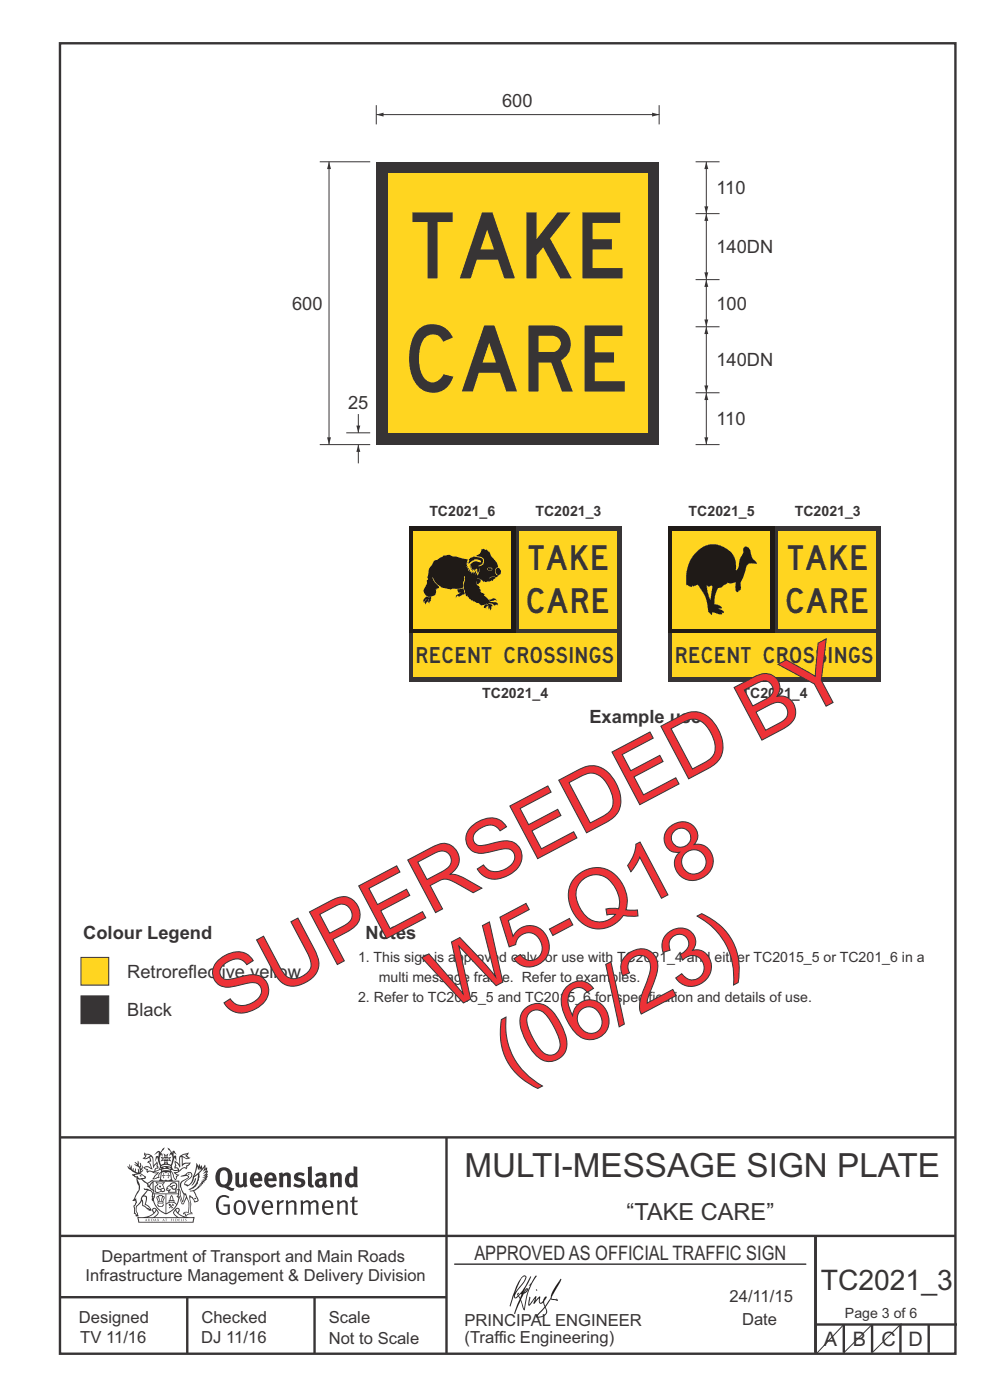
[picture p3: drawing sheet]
<svg xmlns="http://www.w3.org/2000/svg" width="210mm" height="297mm" viewBox="0 0 210 297" stroke-linecap="round" stroke-linejoin="round" font-family="sans-serif">
<g fill="none" stroke="#373435" stroke-width=".51">
<path d="M12.7 9.2h190v278h-190zM12.7 241.3h190M94.7 241.4v45.8M12.7 275.2h82M12.7 262.2h190.1M39.7 275.2v12M66.7 275.2v12M173 262.1v24.9M173 281h30M179 281v6M185 281v6M191 281v6"/>
<path d="M197 281v6"/>
</g>
<path d="M96.4 268.2h74.6" fill="none" stroke="#373435" stroke-width=".21"/>
<g fill="#373435">
<path d="M47 248.4a2.55 2.55 0 0 0 0 2.7l.3 .2a.81 .81 0 0 0 1-1v-.5a1.04 1.04 0 0 0-1.1-1.5zM46.3 248.1a1.82 1.82 0 0 1 2.1-.2 1.82 1.82 0 0 1 .9 1.8 2.29 2.29 0 0 1-.8 2l.7 .3h.5l-.2 .6a2.87 2.87 0 0 1-2-.7 2.12 2.12 0 0 1-1.7-3.1z" fill-rule="evenodd"/>
<path d="M49.9 248.9l.8-.2v2a.46 .46 0 0 0 .3 .6 .46 .46 0 0 0 .6-.3v-2.1l.7-.2v2.4l.2 .5-.5 .3-.3-.3a1.02 1.02 0 0 1-1.2 .3 1.02 1.02 0 0 1-.6-1.1z" fill-rule="evenodd"/>
<path d="M54 249.5l-.1 .5h.9a.49 .49 0 0 0-.2-.6 .49 .49 0 0 0-.6 .1zM53.4 249.1a1.34 1.34 0 0 1 1.6-.2 1.34 1.34 0 0 1 .6 1.5v.2h-1.7a.77 .77 0 0 0 .5 .8 .77 .77 0 0 0 .9-.4l.3 .5a1.59 1.59 0 0 1-2 .2 1.59 1.59 0 0 1-.5-2.1z" fill-rule="evenodd"/>
<path d="M57 249.5l-.1 .5h1a.49 .49 0 0 0-.2-.6 .49 .49 0 0 0-.7 .1zM56.4 249.1a1.34 1.34 0 0 1 1.6-.2 1.34 1.34 0 0 1 .7 1.5v.2h-1.8a.77 .77 0 0 0 .5 .8 .77 .77 0 0 0 .9-.4l.4 .5a1.59 1.59 0 0 1-2.1 .2 1.59 1.59 0 0 1-.5-2.1z" fill-rule="evenodd"/>
<path d="M59.2 248.9l.7-.2 .1 .4a.95 .95 0 0 1 1-.3 .95 .95 0 0 1 .7 .8v2.3h-.8v-2.3a.46 .46 0 0 0-.8 .1v2.2h-.8z" fill-rule="evenodd"/>
<path d="M62.6 249.1a1.75 1.75 0 0 1 2-.1l-.2 .5-.6-.2a.43 .43 0 0 0-.6 .3l.4 .3a1.04 1.04 0 0 1 1.2 1.1 1.04 1.04 0 0 1-1.4 1l-1.2-.4 .3-.6 1 .4 .4-.4a.88 .88 0 0 0-1-.5l-.4-.2-.1-.4z" fill-rule="evenodd"/>
<path d="M65.3 247.6l.8-.2 .1 3.8 .3 .2 .1 .4a.88 .88 0 0 1-1 0 .88 .88 0 0 1-.3-1z" fill-rule="evenodd"/>
<path d="M67.8 250.6a.43 .43 0 0 0-.1 .7 .43 .43 0 0 0 .7-.1v-.7zM66.8 249.1a1.7 1.7 0 0 1 2.4 .1v1.9l.3 .4-.4 .5-.5-.4a1.03 1.03 0 0 1-1.7-.1 1.03 1.03 0 0 1 .8-1.5h.7v-.4a.8 .8 0 0 0-1.2 .1z" fill-rule="evenodd"/>
<path d="M70 248.9l.7-.2 .1 .4a.95 .95 0 0 1 1-.3 .95 .95 0 0 1 .7 .8v2.3h-.8v-2.3a.46 .46 0 0 0-.8 .1v2.2h-.8z" fill-rule="evenodd"/>
<path d="M74.3 249.5a1.48 1.48 0 0 0 0 1.7h.5l.2-.1v-1.5l-.3-.2zM75 247.4l.8 .1 .1 4.4h-.7l-.1-.2a1.26 1.26 0 0 1-1.4 0 1.26 1.26 0 0 1-.5-1.3 1.29 1.29 0 0 1 .4-1.4 1.29 1.29 0 0 1 1.4-.1z" fill-rule="evenodd"/>
<path d="M46.4 253.9a1.72 1.72 0 0 1 2.3 0l-.3 .3a1.24 1.24 0 0 0-1.4-.2 1.24 1.24 0 0 0-.6 1.4 1.49 1.49 0 0 0 1.2 1.9l.7-.1v-1.3h-.8l-.1-.4h1.3v1.9a1.93 1.93 0 0 1-2.2 0 1.93 1.93 0 0 1-.7-2.2l.2-.8z" fill-rule="evenodd"/>
<path d="M50.4 255.1a1.65 1.65 0 0 0 .2 2.2 .99 .99 0 0 0 1-1.4 .78 .78 0 0 0-.4-.8 .78 .78 0 0 0-.8 0zM50 254.9a1.33 1.33 0 0 1 1.6-.1 1.33 1.33 0 0 1 .5 1.4 1.31 1.31 0 0 1-1.3 1.6 1.31 1.31 0 0 1-1.2-1.6v-.6z" fill-rule="evenodd"/>
<path d="M52.5 254.7l.4-.1 .9 2.6 .8-2.5h.5l-1.1 3h-.5z" fill-rule="evenodd"/>
<path d="M56.3 255.2l-.2 .7h1.3a.7 .7 0 0 0-.3-.8 .7 .7 0 0 0-.8 .1zM55.9 255a1.22 1.22 0 0 1 1.5-.2 1.22 1.22 0 0 1 .5 1.5h-1.8a.93 .93 0 0 0 .5 1 .93 .93 0 0 0 1.1-.2l.2 .3a1.43 1.43 0 0 1-1.8 .1 1.43 1.43 0 0 1-.6-1.7z" fill-rule="evenodd"/>
<path d="M58.7 254.7l.4-.1 .1 .5 .4-.4 .6-.1-.2 .5a.66 .66 0 0 0-.8 .7v1.9h-.4z" fill-rule="evenodd"/>
<path d="M60.6 254.7l.4-.1 .1 .5a.94 .94 0 0 1 1-.5 .94 .94 0 0 1 .8 .8v2.3h-.5l-.1-2.5a.81 .81 0 0 0-1.2 .3v2.2h-.4z" fill-rule="evenodd"/>
<path d="M63.7 254.7l.5-.1 .1 .5 .4-.3a.78 .78 0 0 1 1.1 .3 .9 .9 0 0 1 1-.5 .9 .9 0 0 1 .8 .8v2.3h-.5l-.1-2.5a.67 .67 0 0 0-1.1 .3v2.2h-.5v-2.4l-.4-.3-.7 .4v2.3h-.5z" fill-rule="evenodd"/>
<path d="M69 255.2l-.1 .7h1.3a.7 .7 0 0 0-.3-.8 .7 .7 0 0 0-.9 .1zM68.7 255a1.22 1.22 0 0 1 1.5-.2 1.22 1.22 0 0 1 .5 1.5h-1.8a.93 .93 0 0 0 .4 1 .93 .93 0 0 0 1.2-.2l.1 .3a1.44 1.44 0 0 1-1.7 .1 1.44 1.44 0 0 1-.6-1.7z" fill-rule="evenodd"/>
<path d="M71.4 254.7l.5-.1 .1 .5a.94 .94 0 0 1 1-.5 .94 .94 0 0 1 .8 .8v2.3h-.5l-.1-2.5a.81 .81 0 0 0-1.2 .3v2.2h-.4z" fill-rule="evenodd"/>
<path d="M74.7 253.9l.5-.1v.9h.7l-.1 .3h-.6v2.2l.1 .2h.5l.1 .3a.75 .75 0 0 1-1.2-.6v-2.1h-.4v-.3h.4z" fill-rule="evenodd"/>
<path d="M30.8 244.9l1.1 .3-.9 .5h-.4l.6-.5zM31.8 245.4h.2a2.44 2.44 0 0 1 .4 1.9l.1 .5 .7-1-.1 .6 .3 .3a.57 .57 0 0 0-.6 .7l-1-.1-.5 .2 .2-.5-.8-.3 .7-.1 .9 .5 .1-.1-.6-1.3-.2-.2h.5zM30.7 244.4l-.1 .5 .2 .4-.6 .4a1.04 1.04 0 0 0 1.4-.1l.2 .6-.3 .1-.2 .4a.94 .94 0 0 1 .8 1.1l-.2-.1a1.16 1.16 0 0 0-1.5-.1l.3 .4 .4 .2 .1 .5 .2 .1 .1-.2a.94 .94 0 0 1 1.1 .2l.8 .1-1.2 1.2a1.13 1.13 0 0 0 1.2-.2l.4-.1-.1-.4 .5-.8a.83 .83 0 0 0-.6 1.1l-.3-.1-.7 .4 1.1-1.4-.5 .1-.5-.1 1.3-.5-.1-.1-.9 .4v-.3l.2-.2 .3 .1 .1-.3-.2-.4v-.6l-.1-.4-.7 1v-.7a1.42 1.42 0 0 0-1.6-1.8z" fill-rule="evenodd"/>
<path d="M38.5 245.2l.5-.2 .7-.1-.6 .3 .8 .5h-.3zM38.3 245.5l.2-.1 .1 2a1.69 1.69 0 0 1 1.6-.6l-.8 .5 .1 .5a1.1 1.1 0 0 0-1.5 .6l-.1-.5-.2-.2h-.5l.3-.4-.3-.7a1.42 1.42 0 0 1 .8 1.1l.2-.1zM37.1 246.2l.1 1-.2 .3 .1 .4h.5l.1 .2a.96 .96 0 0 1-1.1-.1l-.1 .1a1.06 1.06 0 0 0 1.3 .2v.1a.72 .72 0 0 1-1 .2l.3 .5 .6 .2-.4 .2-.1 .6-.2-.3-.4-1.1-.4-.4 .4 .9a1.54 1.54 0 0 0 .7 1.2l.2-.3a.58 .58 0 0 1 .4-.8l.2-.1h-.3l-.5-.3 .9-.5a.93 .93 0 0 1 1.2-.5v.2l.2-.2 .1-.5a.99 .99 0 0 0 .7-.8l-1.3 .1-.3 .2-.1-1.4 .9 .4 .9-.3h-.4l-.5-.4 .4-.7-.6 .2a1.46 1.46 0 0 0-1.4 2.1v.4l-.2-.4z" fill-rule="evenodd"/>
<path d="M35.6 248.9l.2 .1-.1 .3 .4 .1h-.4v.6l-.1-.6h-.3l.3-.1z" fill-rule="evenodd"/>
<path d="M34.6 248.9l.2 .1v.3l.3 .1h-.3l-.1 .6v-.6h-.4l.4-.1z" fill-rule="evenodd"/>
<path d="M34.3 248.8a.57 .57 0 0 1 .9 .2 .57 .57 0 0 1 .9-.2l.2 1.4h-.2a.57 .57 0 0 1-.9 0 .69 .69 0 0 1-1.1 0zM34.2 248.1l-.3 2.1-.2 .4h3l-.2-.4-.3-2.1h-.2v.2l-.8-.1-.8 .1v-.2z" fill-rule="evenodd"/>
<path d="M34.2 252.4a.3 .3 0 0 0 .6 0 .3 .3 0 0 0-.6 0zM33.3 250.9l.3 .3-.3 .4a.79 .79 0 0 0 0 1.3l.8-.2-.1-.3a.55 .55 0 0 1-.7-.6l.1-.1 .2 .3 .3 .2 .8-.2-.4-.7 .4-.4-.7 .2zM33 250.7l1.1 .2 .9-.2-.4 .6 .4 1.2a.56 .56 0 0 1-.8 .3l-.2 .1a.73 .73 0 0 1-.9 .1 .73 .73 0 0 1-.3-1v-.4l.6-.4z" fill-rule="evenodd"/>
<path d="M35.6 251.8l.7-.4a.58 .58 0 0 1 1-.1 .58 .58 0 0 1-.4 .9l-.3-.3a.43 .43 0 0 1 .6-.4 .57 .57 0 0 0-.8 .2l-.2-.1-.3 .1 .4 .2a.55 .55 0 0 0 .9 .4v.5h-1.3l.3-.4-.1-.1-.6 .1 .2-.3-.2-.1zM35.4 251.8l-.1 .2a.39 .39 0 0 0 .2 .6h.3l-.2 .4h1.9l-.1-.8a.86 .86 0 0 0-.1-1.3 .86 .86 0 0 0-1.3 .4z" fill-rule="evenodd"/>
<path d="M36 254.8h.8v.2h-.8zM36.4 253.8l.2 .8h-.4zM36.4 253.5l-.3 .5-.1 .6h-.2v.4l-.7 .4 .2 .1a1.48 1.48 0 0 1 2.1 .2l.2-.1-.6-.5v-.5h-.2l-.1-.6z" fill-rule="evenodd"/>
<path d="M35.8 255.4l.4 .1 .1 .3 .3-.2-.2-.2a.38 .38 0 0 1 .5 .5l-.2-.2-.3 .2 .3 .2-.3 .3-.1-.4-.4 .4-.1-.2 .4-.3-.1-.1-.2 .1z" fill-rule="evenodd"/>
<path d="M34.5 254h.2v.2l-.2 .6h-.2zM33.6 255.3h.9v.2a.55 .55 0 0 1-.8 .4v-.2l-.2-.1zM33.4 254h.2l.2 .8h-.2zM33.6 255l.8-.1 .1 .2h-.8zM33.8 253.7h.5l-.2 1.1h-.1zM33.3 253.8l-.1 .3 .3 1.1a.48 .48 0 0 0-.1 .6 .48 .48 0 0 0 .5 .2h.5a.49 .49 0 0 0 .2-.8l.3-1.1-.1-.3a1.42 1.42 0 0 0-1.5 0z" fill-rule="evenodd"/>
<path d="M33.7 251.5l.4 .1 .1 .3h-.3z" fill-rule="evenodd"/>
<path d="M41.3 250.1l.3-.2-.2 .8-.6 .8h-.2l.5-.7z" fill-rule="evenodd"/>
<path d="M39.7 249l.3-.2 .5 .2a.88 .88 0 0 1-.6 1.1 1.22 1.22 0 0 0-.8 1.3l.5 .2a.72 .72 0 0 0 .9-.4l.5-.8 .2-.6 .8-.6v.2a2.85 2.85 0 0 1-2 2.9l.1 .1a2.13 2.13 0 0 0 1.9-1.5v-.3a2.01 2.01 0 0 0 .3-1.7l1.1-1.3-.4 1 .7-.5-.7 1 .8-.4-.8 .8 .7-.2-.9 .6 .8-.1-.8 .4h.7l-.8 .3 .3 .2h-.4l.2 .3h-.4l.2 .3h-.4l.1 .2h-.1a2.16 2.16 0 0 1-2 1.1l.1 .2 .4-.1a.76 .76 0 0 1 .7 .8l.5 1.2-.6 .2a1.45 1.45 0 0 0-1.1-1.3l.2 1.8-.1 1.8 .4 .3a1.07 1.07 0 0 0-1.2 .4v-.3l-.5-.2a.87 .87 0 0 1 1.1-.1v-.7a4.4 4.4 0 0 0-.6-3.1l-.1-.3h-.2a2.16 2.16 0 0 1-.7-2.2l.3-.4 1.2-.7a.55 .55 0 0 0-.4-.8zM37.8 252.4a.76 .76 0 0 1 .3 1.1l.6 1.6 .4-1.7 .2 .1a.61 .61 0 0 1-.1 .9l-.3 .8-.2 .1-.7-1.6-.3 .1a1.18 1.18 0 0 0 .1-1.4zM41.8 247.5l.2 .7 .3-.5v.6l.4-.5a1.9 1.9 0 0 1-1.2 1.4l-.3 .3zM38.2 249.6l1.4-.2 .2 .2v.3l-.5 .2a1.26 1.26 0 0 0-.9 1.9l.2 .7a1.84 1.84 0 0 1 .1 2.1l-.4-1.4a.96 .96 0 0 0-.4-1.2l-.4 .2a.78 .78 0 0 1 0 1.3l.1 .3h.4l.4 1.1a.38 .38 0 0 0 .2 .4 .38 .38 0 0 0 .4-.1l.6-1.2a2.94 2.94 0 0 1 .4 2.5l-.1 .4h-.8l-.3 .4v.2l.4-.1 .1 .4 .2 .1a1.02 1.02 0 0 1 1.3-.5v-.4l-.3-.1 .1-1.8-.3-1.3h.1a1.14 1.14 0 0 1 .8 1 .63 .63 0 0 0 .8-.2 .63 .63 0 0 0-.2-.9l-.6-1.2 .9-.6 .2-.4h.3l-.1-.2h.4l-.1-.3h.3l-.1-.3 .5-.1-.2-.2 .6-.4v-.2h-.2l.4-.5h-.3l.3-.5-.4 .1 .4-.5v-.3l-.3 .2 .2-.7-.1-.2-.4 .3v-.8l-.6 .8-.2-.8-.2 .5-.3-.7-.1 .6-.5-.8-.1 1.4-.6 1.8a1.81 1.81 0 0 1-1 1.5l-.6-.2a1.75 1.75 0 0 1 1.1-1.2 .75 .75 0 0 0 .1-1.3 .75 .75 0 0 0-1.2 .4z" fill-rule="evenodd"/>
<path d="M41.2 254.1h.3l.2 .2-.4 .1z" fill-rule="evenodd"/>
<path d="M29.4 258.4h11.6l-.1 .8h-11.4zM31.3 258.2l.5-.1a2.48 2.48 0 0 0 1.4-1.3l.3 .5-.5 .6-.5 .3zM32.5 256.6l.3-.2 .2 .1-.3 .7zM37.2 256.8a2.65 2.65 0 0 0 1.8 1.4h-1.1l-.5-.3-.5-.6zM37.4 256.5l.2-.1 .3 .2-.3 .6zM29.2 258.2l.1 1.2h11.8l.2-1.1-.2-.1a4.1 4.1 0 0 1-3.3-.9l.3-.4-.1-.6a1.06 1.06 0 0 0-1.3 1l.2 .4 .6 .5h-4.7l.3-.1a.84 .84 0 0 0 .6-.8 .84 .84 0 0 0-.5-.8l-.3-.2h-.5l-.1 .6 .3 .4a4.2 4.2 0 0 1-3.4 .9z" fill-rule="evenodd"/>
<path d="M31 258.7l.1 .2h-.2zM31 258.5l-.3 .6 .4-.2 .2 .2z" fill-rule="evenodd"/>
<path d="M31.3 258.6h.3v.4a.25 .25 0 0 0 .2-.1 .25 .25 0 0 0-.1-.3h.1a.29 .29 0 0 1 0 .4 .29 .29 0 0 1-.4 0 .29 .29 0 0 1 0-.4z" fill-rule="evenodd"/>
<path d="M32.2 258.6a.22 .22 0 0 1 .3 .2 .22 .22 0 0 1-.3 .2zM32 258.6l.1 .4a.33 .33 0 0 0 .4 0 .33 .33 0 0 0 0-.4 .33 .33 0 0 0-.5 0z" fill-rule="evenodd"/>
<path d="M32.9 258.7l.1 .2h-.2zM32.9 258.5l-.2 .6 .3-.2 .2 .2z" fill-rule="evenodd"/>
<path d="M33.3 258.6h.2l.1 .1 .2-.1-.2 .2 .2 .3-.3-.3-.1 .3h-.1l.2-.3z" fill-rule="evenodd"/>
<path d="M34.7 258.7l.1 .2h-.2zM34.7 258.5l-.3 .6 .4-.2 .2 .2z" fill-rule="evenodd"/>
<path d="M35 258.5h.5l-.2 .1v.5h-.2l.1-.5z" fill-rule="evenodd"/>
<path d="M36.2 258.6l.3-.1-.1 .1v.2h.1h-.1v.3h-.2z" fill-rule="evenodd"/>
<path d="M36.7 258.6h.2v.5h-.2z" fill-rule="evenodd"/>
<path d="M37.3 258.6a.22 .22 0 0 1 .3 .2 .22 .22 0 0 1-.3 .2zM37.1 258.6v.4a.33 .33 0 0 0 .5 0 .33 .33 0 0 0 0-.4 .33 .33 0 0 0-.5 0z" fill-rule="evenodd"/>
<path d="M37.8 258.6l.4-.1-.2 .1v.2h.1h-.1v.2l.2 .1h-.4z" fill-rule="evenodd"/>
<path d="M38.4 258.6h.2l-.1 .4 .2 .1h-.3z" fill-rule="evenodd"/>
<path d="M38.9 258.6h.2v.5h-.2z" fill-rule="evenodd"/>
<path d="M39.3 258.6h.2h-.1l.2 .3-.2 .2-.1-.1v-.1l.2 .1z" fill-rule="evenodd"/>
<path d="M34.2 247.4a1.51 1.51 0 0 1 2 .2 2.67 2.67 0 0 0-2.1 0zM35.7 247.6l.4 .1 .1 .3-.4-.1zM34.6 247.6h.5l.1 .2h-.4zM34 247.8l.3 .2h-.3zM34.9 246.9l.3-.2 .3 .2zM34.9 245.6l.2 .1v.3h-.2zM35 245.1l.2 .2 .2-.2-.1 .3h-.2zM35.1 246.3h.2l.1 .4-.2-.2-.2 .2zM35.3 245.7l.2-.1v.4h-.2zM34.4 245.7h.3l.1 .3-.4 .1 .2-.2zM35.7 245.7h.3l-.2 .2 .2 .2-.4-.1zM32.7 244.9l1-.5-.1 1-.2-.2-.3 .2-.3 1.1 .5-1 .3 .9a1.84 1.84 0 0 1 .2 1.7l.4 .1a2.48 2.48 0 0 1 2.2 0l.2-.2-.2-.7 .7-1.8 .4 .7-.2-1-.2-.1-.2 .3v-.9l.6 .4-.6-.8-.3 .1-.1 .4-.5-.9-.5-.3 .2 .5 .6 .5-.5 .8 .4-.4a2.06 2.06 0 0 1 0 2.3l-.5-.2-.2-.6 .1-.1 .8 .2-.4-.5 .4-.5-.7 .2-.2-.2 .2-.7-.5 .4-.5-.4 .2 .7-.2 .2-.7-.2 .4 .5-.4 .5 .8-.2 .1 .1-.2 .6-.5 .2a2.02 2.02 0 0 1 0-2.2l.3 .5-.1-.7-.3-.1 .8-1.2-.4 .3-.5 .8-.2-.3a.8 .8 0 0 0-.8 .5z" fill-rule="evenodd"/>
<path d="M29.2 250.1l.3 .1a.61 .61 0 0 1 .8 .4l.3 .2a.8 .8 0 0 1 .6 1l.4 .1 .5 .5a1 1 0 0 1 .5 1.1l-.1 .7v-.5h-.1a.96 .96 0 0 0-.8-1.3l-.2-.2h-.7l-.1-.1-.1 .1 .1 .3h.6l-1.2 1.3-.2 1-.4 .6a1.33 1.33 0 0 0-.5 1.8l.2 .5a1.26 1.26 0 0 1-.5-1.5l-.1-.3a1.56 1.56 0 0 0 .4-1.7l-.3 .2 .2-.5a3.2 3.2 0 0 0 .7-3zM30.4 253.9h.4a2.06 2.06 0 0 1-.1 1.6l.7 .5 .4 .4-.6-.1-.8-.6-.1-.9a.51 .51 0 0 1 .1-.9zM28.6 249.3a1.52 1.52 0 0 1 2.1 .5l-1.1 .2-.2-.1-.1-.4h-.5zM27.5 247v.8l-.3-.4h-.1a3.1 3.1 0 0 0 1.9 1.6l-1 .1 .5 .6 .5 .1 .1 1.1a1.84 1.84 0 0 1-.3 2.5l-.4 .9-.3 .4 .2 .1 .4-.1 .1 .4-.2 .5-.3 .2 .1 1.7h.2l.3 .5 .1 .1 .4-.1-.1-.5a1.3 1.3 0 0 1-.1-1.7l.9-1 .1 1.1 .6 .2 .5 .5 .1-.1 .2 .3h.5a1.85 1.85 0 0 0-1.2-1.4l.1-.3a1.39 1.39 0 0 0 0-1.4l-.5-.1 .5-.5a.66 .66 0 0 1 .9-.4 .66 .66 0 0 1 .3 .9l-.1 .4 .2-.1v.2l-.1 .3 .2 .5 .1-.3a2.24 2.24 0 0 0 .1-2.2 .73 .73 0 0 1-.7-.7 .73 .73 0 0 1 .6-.7v-.2a.94 .94 0 0 0-.9 .8 .48 .48 0 0 1-.1-.6 .48 .48 0 0 1 .5-.2l.5-.3a.51 .51 0 0 0-.8 .2l-.5 .2-1-.8h.6l.2-.5-1.2-.7 .5-.5v-.3l-.5 .4 .1-.2a.69 .69 0 0 0 .2-1v.4l-.2 .3v-1.1l-.3-.2 .1 .6-.1 .2-.4-1.3v.7l-.6-.4 .5 .7-.6-.2 .3 .3a1 1 0 0 1 .7 1.4l-.2-.8v.9l-.5-.2v-.8l-.2 .7-.2-.1-.1-.6-.2 .4-.2-.2 .1-.7-.2 .5z" fill-rule="evenodd"/>
<path d="M29.6 249.4l.2-.1 .3 .2z" fill-rule="evenodd"/>
<path d="M32.4 250.5h5.6v2l-.2-.1v-1.7h-5.2v2.5h5.2v-.8l.1 .2-.1 1.1v-.3h-2.5v4a4.1 4.1 0 0 0 2.6-3.6l.1-.1a4 4 0 0 1-2.8 3.9 4.2 4.2 0 0 1-2.8-4.7l.1 1.2 .1-.1a3.8 3.8 0 0 0 2.5 3.4v-4h-2.5l-.2-.9z" fill-rule="evenodd"/>
<circle cx="40" cy="249.1" r=".17"/>
</g>
<path d="M149.8 83.3v11M179 281l-5.8 6.2" fill="none" stroke="#373435" stroke-width=".21"/>
<g fill="#373435">
<path d="M149.4 92.8h.8l-.4 1.5z"/>
<path d="M149.8 83.3l.4 1.6h-.8z"/>
</g>
<path d="M79.8 24.3h60.1" fill="none" stroke="#373435" stroke-width=".21"/>
<g fill="#373435">
<path d="M138.3 23.9l1.6 .4-1.6 .4z"/>
<path d="M79.8 24.3l1.6-.4v.8z"/>
<path d="M79.8 34.3h60v60h-60z" fill-rule="evenodd"/>
</g>
<path d="M82.3 36.8h55v55h-55z" fill-rule="evenodd" fill="#ffd520"/>
<path d="M79.8 22.3v4.1M139.8 22.3v4.1M149.8 69.3v14M147.6 94.3h5M147.6 83.3h5" fill="none" stroke="#373435" stroke-width=".21"/>
<g fill="#373435">
<path d="M149.4 81.8h.8l-.4 1.5z"/>
<path d="M149.8 69.3l.4 1.6h-.8z"/>
</g>
<path d="M149.8 45.3v14" fill="none" stroke="#373435" stroke-width=".21"/>
<g fill="#373435">
<path d="M149.4 57.8h.8l-.4 1.5z"/>
<path d="M149.8 45.3l.4 1.6h-.8z"/>
</g>
<path d="M149.8 59.3v10M147.6 69.3h5" fill="none" stroke="#373435" stroke-width=".21"/>
<g fill="#373435">
<path d="M149.4 67.8h.8l-.4 1.5z"/>
<path d="M149.8 59.3l.4 1.6h-.8z"/>
</g>
<path d="M149.8 34.3v11M147.6 59.3h5M147.6 45.3h5" fill="none" stroke="#373435" stroke-width=".21"/>
<g fill="#373435">
<path d="M149.4 43.8h.8l-.4 1.5z"/>
<path d="M149.8 34.3l.4 1.6h-.8z"/>
</g>
<path d="M147.6 34.3h5M76 87.8v4" fill="none" stroke="#373435" stroke-width=".21"/>
<path d="M75.6 90.3h.8l-.4 1.5z" fill="#373435"/>
<path d="M76 94.3v4" fill="none" stroke="#373435" stroke-width=".21"/>
<path d="M76 94.3l.4 1.6h-.8z" fill="#373435"/>
<path d="M67.8 34.3h10.7M69.8 34.3v60M67.8 94.3h10.7M73.4 91.8h5.1" fill="none" stroke="#373435" stroke-width=".21"/>
<g fill="#373435">
<path d="M69.4 92.8h.8l-.4 1.5z"/>
<path d="M69.8 34.3l.4 1.6h-.8z"/>
<path d="M86.8 133.3h45v11.2h-45z" fill-rule="evenodd"/>
</g>
<path d="M87.7 134.2h43.1v9.4h-43.1z" fill-rule="evenodd" fill="#ffd520"/>
<path d="M109.3 111.7h22.5v22.5h-22.5z" fill-rule="evenodd" fill="#373435"/>
<path d="M86.8 111.7h22.5v22.5h-22.5z" fill-rule="evenodd" fill="#1f1a17"/>
<g fill="#ffd520">
<path d="M110.2 112.6h20.6v20.7h-20.6z" fill-rule="evenodd"/>
<path d="M87.7 112.6h20.6v20.7h-20.6z" fill-rule="evenodd"/>
</g>
<path d="M103.5 120.5l.6-.1 .2 .3-.7-.1 .7 .2-.2 .2h-.4l-.2-.2zM103.4 120.5v.3l.3 .3h.4l.3-.3v-.3l-.3-.1zM92.1 119l.7-.2 1.3-.9 1.2-.2 .6 .3 3.4 .7-.2 .2h.2l-.4 .4 .3-.1-.4 .6 .4-.1-.3 .6 .4-.2-.3 .5 .5-.1-.2 .7 .4-.4v.6l.2-.2 .1 .5 .4-.5 .1 .5 .5-.7-.1 1 .3-.5 .1 .7 .3-.8 .1-1.1-.3 1.4-.2-1.1-.2 .1-.4 .5v-.5l-.5 .6 .2-.6-.4 .2 .3-.6-.5 .3 .3-.5-.5 .2 .5-.5-.4 .2 .9-.8 .5-.1 .9 .2 .1-.3-.6-.3h-.8h-.1l.2 .1-.6 .2-.5 .5h-.4l.4-.4h-.2l.2-.3h-.2l.2-.3 .9-.4-.1-.1 1.4 .3 .5 .3 .1 .5-.1 .5-.8 .5 .9-.3 .2-.7v-.6l-.5-.3-1.1-.2 .8-.6 .4-1 .2 .1 .1-.1 .3 .2v-.2l.3 .4v-.3l.3 .4 .1-.2 .2 .5v-.3l.4 1 1.2 1.3 .3 .7a.43 .43 0 0 1-.4 .6l-.1 .4v.7l.2 .4h.3l-.4-.8v-.4l.3-.3a.7 .7 0 0 1 .8 .7l-.1 .6-.8 .7-1-.2-.7 .4 .7-.3 .8 .2-.5 .3-.2 .3-.3-.1-.2 .2-.9 .2-.4-.2v.2l-.6-.5-.9-.4 .8 .4-.2 .6-.2 .1-.1 .3-.3-.1-.2-.6 .1 .7 .6 .5v.4l.3 .2v.5l.9 .5-.3 .1 1.2 1.4 1.5 .2 .3 .3v.5l-.1-.4-.6 .3-.4-.4-.9-.2 .8 .5v.3l-.3-.2 .1 .6-.3 .4v-.5v-.2l-.1 .4h-.2l-.2-1-.2-.1-1.1 .3-.7-.5h-.3l-.5-.3h-.1l-.3-.3-.1 .2-.4-.5-.1 .1-.1-.3-.3-.1v-.3l-.3 .1-.5-1.9 .2-2.4-.2 .1 .1 .6-.4 1.8-.8 .2h-1.3l-.3 .1-2.1-.5-1.1-.8-.8-1.4 .3 .9 1.1 1.3a.2 .2 0 0 1 0 .3 .2 .2 0 0 1-.3-.1l.1 .2-.3-.1a.16 .16 0 0 1 .2 .1 .16 .16 0 0 1-.2 .2 .16 .16 0 0 1-.2-.1l.1 .5-.1 .6-.9 .5-.9-.1-.4-.4-.4-.7 .8-1.6-.1-.6 .3-.3-.1-.4 .3-1.8zM103.7 127.3l1.1-.4 .4 .3 .1 .3-.3-.2-1.1 .2zM102.8 128.3l.4-.1 .3 .2v.2l-.4 .2v.4l-.1-.3-.3 .1zM97 125.1l.3 .7 .4-.3-.2 .4-.8 .4v.6l.3-.5 .5 .1 1.1-.6-.3-1.1zM90.1 126.8l-.3 .7 .1 .4 .6-.9-.4 .7 .2 .6 .6-1.2-.1 .6 .4 .4-.1-.3 .3-.4 .1-.8-.8 .1a.37 .37 0 0 0-.6 .1z" fill-rule="evenodd" fill="#1f1a17"/>
<path d="M141.8 133.3h45v11.2h-45z" fill-rule="evenodd" fill="#373435"/>
<path d="M142.7 134.2h43.1v9.4h-43.1z" fill-rule="evenodd" fill="#ffd520"/>
<path d="M164.3 111.7h22.5v22.5h-22.5z" fill-rule="evenodd" fill="#373435"/>
<path d="M141.8 111.7h22.5v22.5h-22.5z" fill-rule="evenodd" fill="#1f1a17"/>
<g fill="#ffd520">
<path d="M165.2 112.6h20.6v20.7h-20.6z" fill-rule="evenodd"/>
<path d="M142.7 112.6h20.6v20.7h-20.6z" fill-rule="evenodd"/>
</g>
<path d="M147.7 117.2a4.8 4.8 0 0 1 5.6-1.3 4.8 4.8 0 0 1 2.8 5.1l.2-.1 .4-.5 .3-1.7 .7-1.4 .1-1 .2-.3 .5 .1 .5 .5 .6 1.8 .8 .8 .1 .4-1.4-.1-.7 .5-.7 2.1-.6 1.4v1.4l-.6 .6-.2 .1-.2-.3v-1.8l-1.3 .2a.95 .95 0 0 0-1.1 .3l-1 .7a.68 .68 0 0 0-.7 .7l-.5 2.2a.53 .53 0 0 0 .1 .6 .53 .53 0 0 0 .6 .1l.9 .5-.1 .2-.6 .1 1.1 .7v.2l-.6-.1 .1 .1a.21 .21 0 0 1 .1 .3 .21 .21 0 0 1-.3 0l-1.7-.4h-.1v.3a.16 .16 0 0 1-.1 .2 .16 .16 0 0 1-.2-.2l-.5-.5-.2-1.7-.3-1.3-1.5-2.5-.3-.2-.8 .4-.3-.2-.1 .3-.8-.4h-.3a8.3 8.3 0 0 1 2.1-6.9zM149.9 124.2l.2 1.4 .6 1.9 .4-3.1-.1-.2-.7 .2z" fill-rule="evenodd" fill="#1f1a17"/>
<path d="M147.8 123.9v.2zM147.7 124l.1 .1zM147.5 124.2l.2-.1zM147.3 124.2l.2 .1zM147.1 124.4l.2-.1zM147 124.2l.1 .2zM146.9 124.2l.1 .1zM146.8 124.2v.3zM146.6 124.5h.1zM146.5 124.3v.2zM146.1 124.3l.3 .1zM145.9 124.1l.2 .2zM145.6 124.1h.3zM145.9 120.1l-.3 1.8v2.2v-2.1zM147.8 117.1l-1.1 1.3-.8 1.7 .8-1.5 1.2-1.6zM147.8 117l.9-.7zM148.7 116.3l.9-.5zM149.6 115.8v.1a4.9 4.9 0 0 1 5 1 4.7 4.7 0 0 0-5-1.1zM154.7 116.8l1.2 1.8-.4-1zM155.9 118.6l.2 2.3v-1.5zM156 120.9l.1 .1zM156.2 121h.1zM156.4 120.8l-.1 .2zM156.5 120.7v.1zM156.7 119.9l-.1 .8zM156.8 119l-.1 .9zM157.1 118.2l-.3 .8zM157.3 117.9l-.1 .4zM157.6 117.3l-.2 .6zM157.7 116.9v.4zM157.7 116.5v.4zM157.9 116.1l-.2 .4zM157.9 116.1l.2-.1zM158.1 116h.2zM158.3 116l.6 .4zM158.9 116.4l.3 .8zM159.2 117.2l.1 .4zM159.3 117.7l.4 1zM159.7 118.6l.3 .3zM160 118.8l.5 .5zM160.4 119.4l.1 .1zM159.6 119.4l.8 .2zM158.9 119.5l.7-.1zM158.8 119.6h.1zM158.6 119.6h.2zM158.6 119.7l-.3 .5 .4-.5zM158.2 120.2l-.3 1.6zM157.8 121.8l-.6 1.5zM157.1 123.3v1.1zM157.1 124.4h.1zM157.1 124.4l.1 .4zM157.1 124.8l-.1 .4zM156.8 125.2h.2zM156.6 125.3l.3-.1zM156.6 125.3l-.2 .3zM156.3 125.5l.1 .1zM156.2 125.5h.1zM156.1 125.2l.1 .3zM156 125l.1 .2zM156 124.2v.8zM156.1 123.7v.5zM156.1 123.5v.2zM155.9 123.5h.2zM155.8 123.5h.1zM154.4 123.6l.6 .2 .8-.2-.8 .1zM154 123.8l.4-.2zM153.6 124.1l.4-.2zM153.4 124.1h.2zM153.3 124.2v.1l.2-.1zM152.5 124.7h.4l.4-.4zM152.3 124.7h.2zM152.3 124.7l-.7 1.8zM151.6 126.5l-.2 1.7zM151.5 128.2l.9 .2zM152.4 128.4l.7 .4zM152.6 128.5l.4 .3zM153.1 128.8v.1zM153 129h.1zM152.7 129l.3 .1zM152.4 129h.3zM152.4 129.1l.1 .1zM152.5 129.2l.3 .2zM152.8 129.3l.7 .4zM153.4 129.7l.1 .1zM153.4 129.7l.1 .2zM153.5 129.9v.1zM152.9 129.8l.6 .3zM152.8 129.8l.1 .1zM153 129.8l.1 .2zM153.1 130.1l.1 .2zM152.7 130.2l.5 .1zM152.3 130.2l.4 .1zM151.7 130l.5 .2zM151.1 129.8l.6 .2zM151 129.9h.1zM151 130l.1 .2zM151 130.2v.2zM150.7 130.2l.2 .2zM150.4 129.9l.3 .3zM150.2 129.6l.2 .3zM150.1 128.4l.2 1.1zM149.8 127.2l.3 1.2zM149.3 126l.6 1.2zM148.6 125l.8 1zM148.5 124.8l.2 .1zM148.1 124.1l.5 .6zM148 124v.1zM147.9 124h.1zM150.9 126l-.2 1.4zM151.1 124.6l-.2 1.4zM151.1 124.3l.1 .3zM151 124.2l.1 .1zM150.8 124.2h.2zM150.5 124.3l.3-.1zM150.5 124.3h.3zM150.3 124.4h.2zM150.1 124.3l.2 .1zM150 124.2l.2 .1zM149.9 124.3l.1 .5zM149.8 124.4l.2 .4zM149.9 124.9l.2 .9zM150.1 125.8l.2 .4zM150.2 126.2l.5 1.3zM150.7 127.5l.1 .1z" fill="#1f1a17"/>
<path d="M185 281l-6 6" fill="none" stroke="#373435" stroke-width=".21"/>
<path d="M17.2 203.1h5.9v5.9h-5.9z" fill-rule="evenodd" fill="#ffd520" stroke="#373435" stroke-width=".21"/>
<path d="M17.2 211.3h5.9v5.9h-5.9z" fill-rule="evenodd" fill="#373435" stroke="#373435" stroke-width=".21"/>
<g fill="#252726">
<path d="M111.6 273.7l.2-.2-.5 .7zM110.4 274.5l.3 .1-.3 .7-.3-.4zM110.9 270.9l.5-.1a9.3 9.3 0 0 1-2 3.2l-.1 .2 1-2.5zM110.6 271a14.7 14.7 0 0 0-2.2 4.9l-.3 1.2 .1 .1 .8-2.4a.42 .42 0 0 0 .2 .7 .42 .42 0 0 0 .6-.3l.2-.2 .2 .6-1.1 3.1h.2l1.1-2.8 .6 1.9 .2 .2 .2-.5a13.5 13.5 0 0 1 2-6.2l.5-.5-.2-.2-1.6 2.1 .4-.1a14.9 14.9 0 0 0-1.3 5.1l-.4-1.2a1.39 1.39 0 0 1 .2-1.8l.1-.2a.92 .92 0 0 0 .8-1.2 .75 .75 0 0 0-.7 .7l-.2 .2 1.6-3.4h-.1l-.4 .7a10.5 10.5 0 0 1-2.2 3.2l.2-.4a.32 .32 0 0 0-.4 .2 .32 .32 0 0 0 .1 .4l-.5 .4a3.2 3.2 0 0 1 1.1-2.3l.5-.6a2.49 2.49 0 0 0 .7-1.6l-.3-.2z" fill-rule="evenodd"/>
<path d="M115.6 277.5a1.15 1.15 0 0 1 .1 1.3 1.15 1.15 0 0 1-1.2 .5h-.5zM112.3 275.1l-.3 1.7 .3 .2 1.2-1.5-.3 1.1 1.1-1.2a.94 .94 0 0 0 .4 1.2l.5-.3 .3 .9-1.2 1.3a.98 .98 0 0 0-.5 1 1.9 1.9 0 0 0 2.3-1.3l-.1-.3a1.02 1.02 0 0 1 .3-1.4l.5-.9 1.5 .3-.2-.5v.3l-1.1-.2v-.2l2-3.6 .1-.3-.1-.1-1.8 2.7a6.6 6.6 0 0 1-1.5 3l-.2-.2a1.01 1.01 0 0 1 .4-1.4l.1-.2-.3-.2-.3 .5-.2 .5-.5 .4-.2-.4 .1-.9-.2-.1-.8 .9 .2-.9h-.1l-1.4 1.7 .2-1.4v-.1z" fill-rule="evenodd"/>
<path d="M113.7 273.5l.3 .3h-.3z" fill-rule="evenodd"/>
</g>
<path d="M191.2 280.8l-6 6" fill="none" stroke="#373435" stroke-width=".21"/>
<g font-size="17.6" fill="#ed3237">
<text x="95.2" y="214.4" transform="rotate(-28 95.2 214.4)">W5-Q18</text>
<text x="48.7" y="216.7" transform="rotate(-28 48.7 216.7)">SUPERSEDED BY</text>
<text x="108.7" y="229.6" transform="rotate(-28 108.7 229.6)">(06/23)</text>
</g>
<g font-size="14" fill="#373435">
<text x="87.5" y="59.1">TAKE</text>
<text x="86.7" y="83.1">CARE</text>
</g>
<text font-size="7.1" fill="#373435" x="98.5" y="249.8">MULTI-MESSAGE SIGN PLATE</text>
<text font-size="6" fill="#373435" x="174.1" y="273.7">TC2021_3</text>
<g font-size="5.2" fill="#373435">
<text x="112.1" y="121">TAKE</text>
<text x="167.2" y="121">TAKE</text>
<text x="111.9" y="130">CARE</text>
<text x="166.9" y="130">CARE</text>
</g>
<text font-size="5" fill="#373435" x="132.9" y="258.9">“TAKE CARE”</text>
<g font-size="4.2" fill="#373435">
<text x="100.6" y="267.2">APPROVED AS OFFICIAL TRAFFIC SIGN</text>
<text x="174.7" y="285.6">A</text>
<text x="180.9" y="285.6">B</text>
<text x="187" y="285.6">C</text>
<text x="192.7" y="285.6">D</text>
</g>
<g font-size="3.9" fill="#373435">
<text x="106.5" y="22.8">600</text>
<text x="152" y="41.2">110</text>
<text x="152" y="53.7">140DN</text>
<text x="61.9" y="65.7">600</text>
<text x="152" y="65.7">100</text>
<text x="152" y="77.7">140DN</text>
<text x="73.8" y="86.8">25</text>
<text x="152" y="90.2">110</text>
<text x="125" y="153.5">Example use</text>
<text x="17.7" y="199.3">Colour Legend</text>
<text x="77.5" y="199.3">Notes</text>
<text x="27" y="207.4">Retroreflective yellow</text>
<text x="27" y="215.6">Black</text>
</g>
<g font-size="3.5" fill="#373435">
<text x="21.6" y="267.8">Department of Transport and Main Roads</text>
<text x="18.2" y="271.8">Infrastructure Management &amp; Delivery Division</text>
<text x="16.7" y="280.6">Designed</text>
<text x="42.7" y="280.6">Checked</text>
<text x="69.7" y="280.6">Scale</text>
<text x="98.5" y="281.3">PRINCIPAL ENGINEER</text>
<text x="154.7" y="276.1">24/11/15</text>
<text x="157.4" y="281.2">Date</text>
<text x="17" y="284.8">TV 11/16</text>
<text x="42.7" y="284.8">DJ 11/16</text>
<text x="69.7" y="285.2">Not to Scale</text>
<text x="98.5" y="284.8">(Traffic Engineering)</text>
</g>
<g font-size="3.4" fill="#373435">
<text x="88.5" y="140.6">RECENT CROSSINGS</text>
<text x="143.5" y="140.6">RECENT CROSSINGS</text>
</g>
<g font-size="3" fill="#373435">
<text x="91.1" y="109.5">TC2021_6</text>
<text x="113.6" y="109.5">TC2021_3</text>
<text x="146.1" y="109.5">TC2021_5</text>
<text x="168.6" y="109.5">TC2021_3</text>
<text x="102.3" y="148.1">TC2021_4</text>
<text x="157.3" y="148.1">TC2021_4</text>
<text x="76" y="204.1">1. This sign is approved only for use with TC2021_4 and either TC2015_5 or TC201_6 in a</text>
<text x="80.3" y="208.3">multi message frame. Refer to examples.</text>
<text x="76" y="212.5">2. Refer to TC2015_5 and TC2015_6 for specification and details of use.</text>
<text x="179.2" y="279.6">Page 3 of 6</text>
</g>
</svg>
